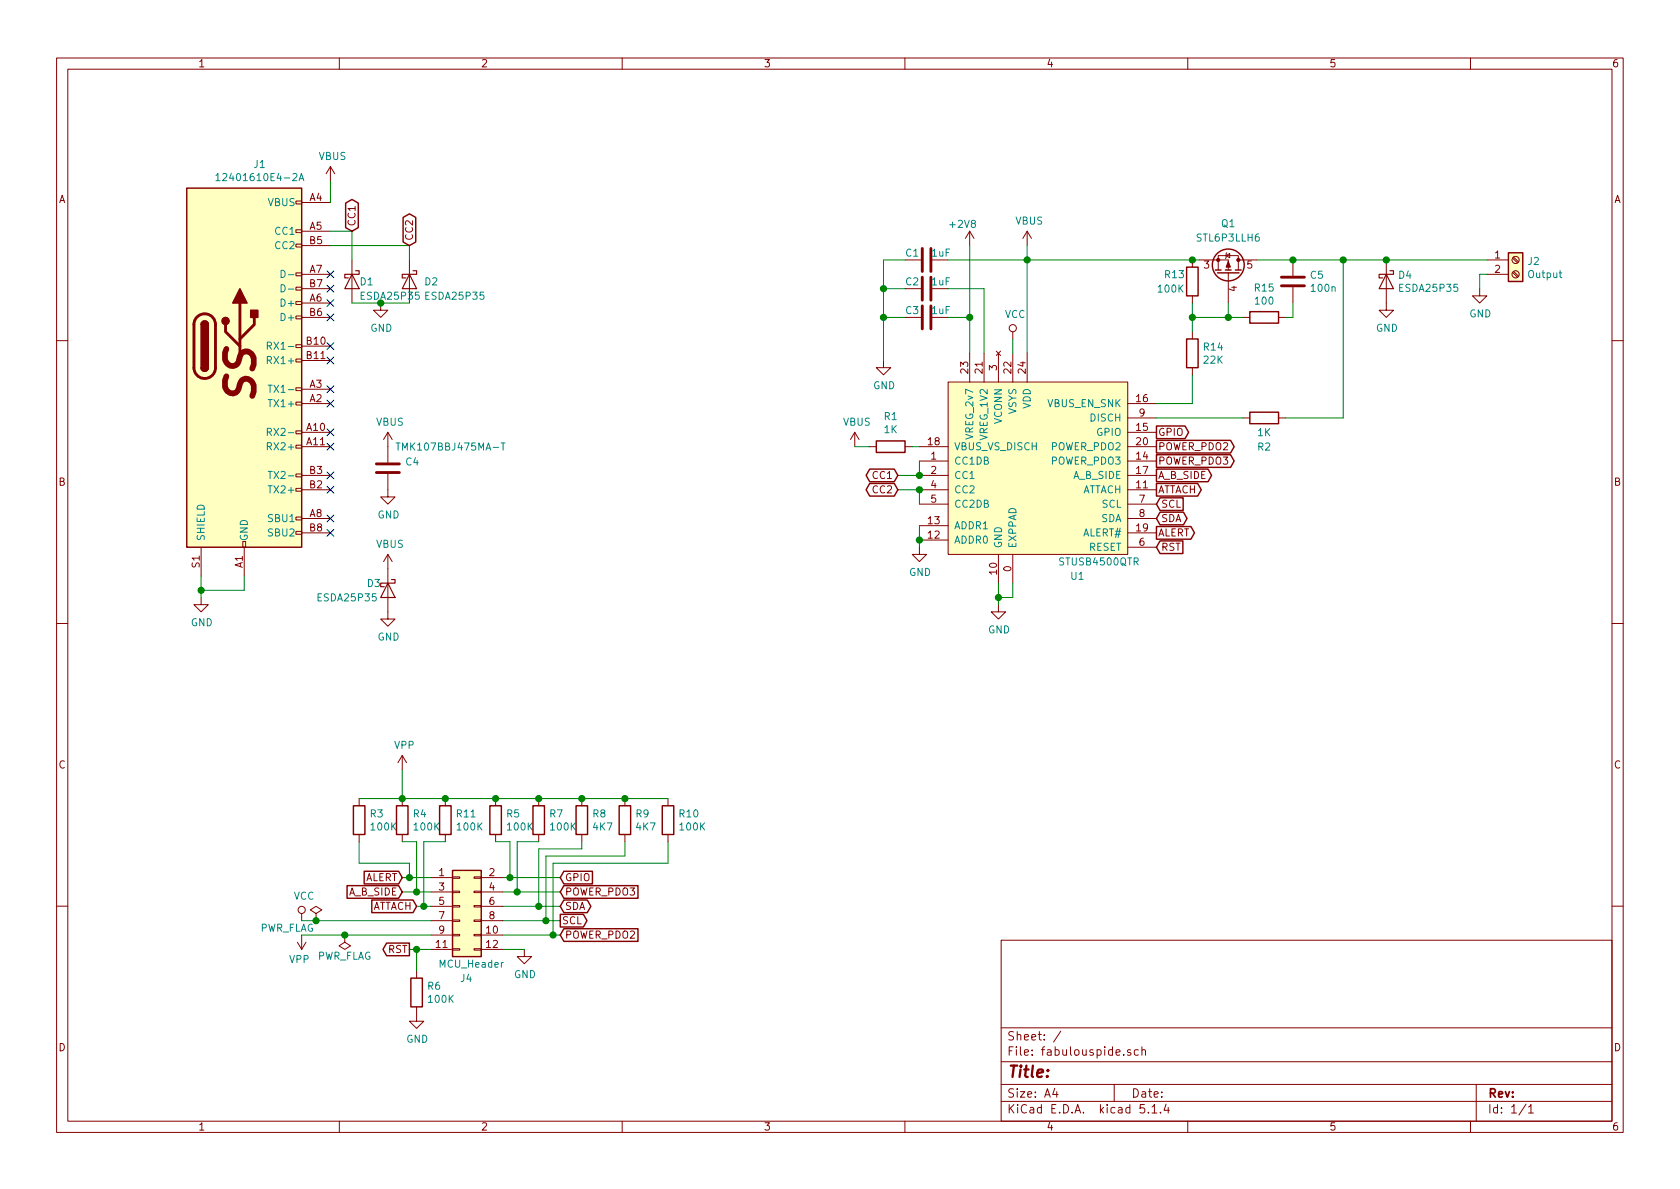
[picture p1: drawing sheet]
<svg xmlns="http://www.w3.org/2000/svg" width="297mm" height="210mm" viewBox="0 0 297 210" stroke-linecap="round" stroke-linejoin="round" font-family="sans-serif">
<g fill="none" stroke="#840000" stroke-width=".18">
<path d="M10 10.3h277v189.9h-277zM12 12.2h273v186.1h-273zM60 10.3v1.9M110 10.3v1.9M160 10.3v1.9M210 10.3v1.9M260 10.3v1.9M52.3 35.6h1v.5h-1zM53.3 35.8h5.1M58.4 29.5l-.7 1.2M58.4 29.5v2.5M58.4 29.5l.8 1.2"/>
<path d="M52.3 55.9h1v.5h-1zM52.3 53.3h1v.5h-1zM52.3 50.8h1v.5h-1zM52.3 48.3h1v.5h-1zM52.3 43.2h1v.5h-1zM52.3 40.6h1v.5h-1zM53.3 48.5h5.1M53.3 56.1h5.1M53.3 40.9h5.1M53.3 53.6h5.1M53.3 43.4h5.1M53.3 51h5.1"/>
<path d="M62.2 46v7.6M67.3 53.6v1.3h1.3l-1.3 1.2-1.3-1.2h1.3M72.4 46v7.6M160 46h2.8M171.4 40.9l-.7 1.3M171.4 40.9v2.5M171.4 40.9l.8 1.3M179.1 58.7v1.2M181.6 40.9l-.8 1.3M181.6 40.9v2.5M181.6 40.9l.8 1.3M210.8 46v1.2"/>
<path d="M210.8 52.3v1.3M210.8 58.7v1.2M212.1 46h5.1v1.7M216.8 45.2l.6-.4v.8zM216.9 44.7l-.1 .1v.8l-.1 .1M217.2 48.3v.2M217.2 48.5v5.1M218.9 46v-.8h-3.5v2.5M218.9 46v1.7M218.9 46h3.3M219.7 56.1h1.3M226.1 56.1h1.2"/>
<path d="M228.6 46v2.8M228.6 50.8v2.8M245.1 46v8.9h1.3l-1.3 1.2-1.3-1.2h1.3M261.6 51v1.3h1.3l-1.3 1.3-1.3-1.3h1.3M262.9 46h3.8M262.9 48.5h3.8M267.4 48.2l.9 .8M267.4 45.6l.9 .9M267.6 48l.9 .8M267.6 45.5l.9 .8M10 60.2h2M52.3 78.7h1v.5h-1z"/>
<path d="M52.3 76.2h1v.5h-1zM52.3 71.1h1v.5h-1zM52.3 68.6h1v.5h-1zM52.3 63.5h1v.5h-1zM52.3 61h1v.5h-1zM53.3 79h5.1M53.3 76.4h5.1M53.3 71.4h5.1M53.3 68.8h5.1M53.3 61.2h5.1M53.3 63.7h5.1M68.6 76.4v5.4"/>
<path d="M68.6 76.4l-.8 1.3M68.6 76.4l.7 1.3M151.1 76.4l-.7 1.3M151.1 76.4v2.6M151.1 76.4l.8 1.3M153.7 79h1.2M156.2 63.7v1.3h1.3l-1.3 1.3-1.3-1.3h1.3M160 79h1.3M162.6 79h5M167.6 67.6h31.8v30.4h-31.8zM171.4 62.5v5.1M174 62.5v5.1"/>
<path d="M176.1 62.1l.8 .8M176.5 62.5v5.1M176.9 62.1l-.8 .8M179.1 62.5v5.1M181.6 62.5v5.1M199.4 73.9h5.1M199.4 79h5.1M199.4 76.4h5.1M199.4 71.4h5.1M210.8 65v1.3M219.7 73.9h1.3M226.1 73.9h1.2"/>
<path d="M285 60.2h2M35.6 96.8v5M42.9 95.8h.5v1h-.5zM43.2 96.8v5M52.3 94h1v.5h-1zM52.3 91.4h1v.5h-1zM52.3 86.4h1v.5h-1zM52.3 83.8h1v.5h-1zM53.3 86.6h5.1M53.3 84.1h5.1M53.3 94.2h5.1M53.3 91.7h5.1"/>
<path d="M68.6 98v11.5h1.2l-1.2 1.2-1.3-1.2h1.3M68.6 83.8v4.1h1.2l-1.2 1.2-1.3-1.2h1.3M68.6 98l-.8 1.3M68.6 98l.7 1.3M162.6 96.8v1.2h1.2l-1.2 1.3-1.3-1.3h1.3M162.6 81.5h5M162.6 86.6h5M162.6 95.5h5M162.6 93h5M162.6 84.1h5M162.6 89.1h5M176.5 98v5.1"/>
<path d="M179.1 98v5.1M199.4 81.5h5.1M199.4 86.6h5.1M199.4 84.1h5.1M199.4 94.2h5.1M199.4 89.1h5.1M199.4 96.8h5.1M199.4 91.7h5.1M10 110.3h2M35.6 105.7v1.2h1.2l-1.2 1.3-1.3-1.3h1.3M176.5 106.9v1.3h1.3l-1.3 1.3-1.2-1.3h1.2M285 110.3h2"/>
<path d="M71.1 133.6l-.7 1.3M71.1 133.6v2.5M71.1 133.6l.8 1.3M63.5 141.2v1.3M63.5 147.6v1.2M71.1 141.2v1.3M71.1 147.6v1.2M76.2 155.2h3.8M76.2 157.7h3.8M78.7 141.2v1.3M78.7 147.6v1.2M80 157.6h1.3v.3h-1.3z"/>
<path d="M80 155.1h1.3v.2h-1.3zM83.8 157.6h1.3v.3h-1.3zM83.8 155.1h1.3v.2h-1.3zM85.1 155.2h3.8M85.1 157.7h3.8M87.6 141.2v1.3M87.6 147.6v1.2M95.2 141.2v1.3M95.2 147.6v1.2M102.9 141.2v1.3M102.9 147.6v1.2M110.5 141.2v1.3"/>
<path d="M110.5 147.6v1.2M118.1 141.2v1.3M118.1 147.6v1.2M10 160.2h2M52.6 166.6l.7 1.3M53.3 161.5v1.3M53.3 165.3v2.6M54.1 166.6l-.8 1.3M55.9 161.5l1-.6-1-.6-1 .6 1 .6v1.3M55.9 162.8h.1M61 165.3v1.3l1 .7-1 .6-1.1-.6 1.1-.7M61 165.3h.1"/>
<path d="M73.7 178v2.6h1.2l-1.2 1.3-1.3-1.3h1.3M73.7 171.7v1.3M76.2 165.3h3.8M76.2 167.9h3.8M76.2 160.3h3.8M76.2 162.8h3.8M80 165.2h1.3v.3h-1.3zM80 167.8h1.3v.2h-1.3zM80 162.7h1.3v.2h-1.3zM80 160.1h1.3v.3h-1.3zM83.8 165.2h1.3v.3h-1.3zM83.8 167.8h1.3v.2h-1.3z"/>
<path d="M83.8 162.7h1.3v.2h-1.3zM83.8 160.1h1.3v.3h-1.3zM85.1 165.3h3.8M85.1 167.9h3.8M85.1 160.3h3.8M85.1 162.8h3.8M92.7 167.9v1.3h1.3l-1.3 1.2-1.3-1.2h1.3M177 166.3h108v32h-108zM285 160.2h2M60 198.3v1.9M110 198.3v1.9M160 198.3v1.9"/>
<path d="M177 194.8h108M177 191.8h108M177 187.8h108M177 181.8h108M186.5 192.5l-.4 1h1M186.8 193v1M187.6 182.3l-1.3 2M197 191.8v3M199.9 185.7l-.4-.1-.2 .2 .1 .2 .5 .2v.3h-.6M201.3 185.7l-.5-.1-.2 .3v.6l.2 .1 .5-.1M201.9 185.7l.2-.1 .4 .1v.9M201.9 185.1v1.5"/>
<path d="M202.3 195.3h-.7l-.1 .7 .3-.1 .5 .1 .1 .2-.1 .5-.2 .1-.6-.1M203 196.7v.1M203.7 195.8l.4-.5v1.5M203.7 196.8h.8M205.2 196.7v.1M206.2 195.2l-.4 1.1h1M206.6 195.8v1M210 198.3v1.9M260 198.3v1.9M261 191.8v6.5M269.8 195.2l-1.2 2M270.3 195.8l.4-.5v1.5"/>
<path d="M270.3 196.8h.8"/>
<circle cx="179.1" cy="58" r=".63"/>
<circle cx="268" cy="46" r=".63"/>
<circle cx="268" cy="48.5" r=".63"/>
<circle cx="53.3" cy="160.9" r=".63"/>
</g>
<g fill="none" stroke="#840000" stroke-width=".25">
<path d="M33 33.3h20.3v63.5h-20.3zM61.1 35.9l1.1-.6 1.1 .6v4.4l-1.1 .6-1.1-.6zM71.3 38.4l1.1-.6 1.1 .6v4.4l-1.1 .6-1.1-.6zM35.6 57.4a.63 .63 0 0 1 .6-.6 .63 .63 0 0 1 .6 .6M209.8 47.2h2v5.1h-2zM209.8 59.9h2v5.1h-2zM214.9 47.7h1M215.3 48.3h3.8M216.7 47.7h1M218.4 47.7h1.1M221 55.1h5.1v2h-5.1zM266.7 44.7h2.5v5.1h-2.5z"/>
<path d="M35.6 65a.63 .63 0 0 0 .6 .7 .63 .63 0 0 0 .6-.7M154.9 78h5.1v2h-5.1zM204.5 77.9h13.1l.6 1.1-.6 1.1h-13.1zM204.5 75.3h5l.7 1.1-.7 1.2h-5zM221 72.9h5.1v2h-5.1zM153.8 85.5h4.3l.6 1.1-.6 1.1h-4.3l-.7-1.1zM153.8 83h4.3l.6 1.1-.6 1.1h-4.3l-.7-1.1zM204.5 80.4h13.1l.6 1.1-.6 1.1h-13.1zM204.5 83h9.1l.6 1.1-.6 1.1h-9.1zM204.5 85.5h7.3l.6 1.1-.6 1.1h-7.3zM204.5 93.1h6.1l.6 1.1-.6 1.1h-6.1zM205.1 90.6h4.1l.7 1.1-.7 1.1h-4.1l-.6-1.1z"/>
<path d="M205.1 88h4.1v2.3h-4.1l-.6-1.2zM205.1 95.7h4v2.2h-4l-.6-1.1zM61.4 156.6h9.1l.6 1.1-.6 1.1h-9.1zM62.5 142.5h2v5.1h-2zM64.4 154.1h6.1l.6 1.1-.6 1.1h-6.1zM65.7 159.2h7.3l.7 1.1-.7 1.1h-7.3zM70.1 142.5h2v5.1h-2zM77.7 142.5h2.1v5.1h-2.1zM80 153.9h5.1v15.3h-5.1zM86.6 142.5h2v5.1h-2zM94.2 142.5h2.1v5.1h-2.1zM99.7 159.2h4.1l.7 1.1-.7 1.1h-4.1l-.6-1.1z"/>
<path d="M99.7 156.6h13.1v2.2h-13.1l-.6-1.1zM99.7 154.1h5v2.2h-5l-.6-1.1zM101.9 142.5h2v5.1h-2zM109.5 142.5h2v5.1h-2zM117.1 142.5h2v5.1h-2zM68.4 166.8h4v2.2h-4l-.7-1.1zM72.6 173h2.1v5h-2.1zM99.1 161.7h4l.7 1.1-.7 1.1h-4zM99.7 164.2h13.1v2.3h-13.1l-.6-1.2z"/>
<circle cx="217.2" cy="46.9" r="2.82"/>
</g>
<g fill="#840000" stroke="#840000" stroke-width=".18">
<path d="M217.2 46.2l.4 1h-.8z"/>
<circle cx="215.4" cy="46" r=".28"/>
<circle cx="218.9" cy="46" r=".28"/>
</g>
<g fill="none" stroke="#840000" stroke-width=".51">
<path d="M34.8 56.1a1.89 1.89 0 0 1 2.1-.5 1.89 1.89 0 0 1 1.2 1.8v7.6a1.9 1.9 0 0 1-1.9 1.9 1.9 1.9 0 0 1-1.9-1.9v-7.8l.1-.5zM39.9 57.4v1.3l2.5 2.5M42.4 53.6v8.9M45 56.1v1.3l-2.6 2.5M163.1 43.9v4.1M163.1 49v4.1M163.1 54.1v4.1M164.6 43.9v4.1M164.6 49v4.1M164.6 54.1v4.1M226.6 50.5h4M226.6 49h4"/>
<path d="M66.5 83.6h4.1M66.5 82h4.1"/>
</g>
<g fill="none" stroke="#008484" stroke-width=".18">
<path d="M38.2 31l.3-.3v1.2M38.2 31.9h.7M52.9 31.9l.4-1.2 .4 1.2M53 31.6h.6M49.7 47.8a.64 .64 0 0 1 .7 .6 .64 .64 0 0 1-.7 .7zM49.7 50.3a.64 .64 0 0 1 .7 .7 .64 .64 0 0 1-.7 .6zM51 48.6h.9M51 51.1h.9M47.3 76.4l.6-.1 .1-.1-.1-.3-.1-.2h-.5v1.3M47.3 78.9h.6l.1-.2-.1-.3-.1-.1h-.5v1.2M47.3 61.2l.6-.1 .1-.2-.1-.3-.1-.1h-.5v1.3M47.3 63.7l.6-.1 .1-.1-.1-.3-.1-.2h-.5v1.3"/>
<path d="M47.4 70.7h.7M47.4 68.1h.7M47.6 76.4l.4 .6M47.6 61.2l.4 .6M47.8 68.1v1.3M70 78.3h.7M88.6 78.3h.7M89 78.3v1.3M47.4 85.9h.7M47.4 83.4h.7M47.8 83.4v1.2"/>
</g>
<path d="M62.2 48.5l1.3 2.5h-2.5zM62.9 47.9h.6v.6h-2.5v.6h.6M72.4 48.5l1.3 2.5h-2.6zM73 47.9h.7v.6h-2.6v.6h.7M245.1 48.5l1.3 2.5h-2.6zM245.7 47.9h.7v.6h-2.6v.6h.7M68.6 103.1l1.2 2.6h-2.5zM69.2 102.5h.6v.6h-2.5v.7h.6" fill="none" stroke="#840000" stroke-width=".2"/>
<g fill="#ffffc2" stroke="#ffffc2" stroke-width=".18">
<path d="M80 153.9h5.1v15.3h-5.1z"/>
<path d="M266.7 44.7h2.5v5.1h-2.5z"/>
<path d="M167.6 67.6h31.8v30.4h-31.8z"/>
<path d="M33 33.3h20.3v63.5h-20.3z"/>
</g>
<g fill="#840000" stroke="#840000" stroke-width=".25">
<path d="M35.6 65h1.2a.63 .63 0 0 1-.6 .7 .63 .63 0 0 1-.6-.7z"/>
<path d="M35.7 56.9a.63 .63 0 0 1 .7-.1 .63 .63 0 0 1 .4 .6h-1.2z"/>
<path d="M35.6 57.4h1.2v7.6h-1.2z"/>
<path d="M44.3 54.9h1.3v1.2h-1.3z"/>
<path d="M42.4 51l1.3 2.6h-2.6z"/>
<circle cx="39.9" cy="56.8" r=".63"/>
</g>
<g fill="none" stroke="#008400" stroke-width=".18">
<path d="M58.4 32v3.8M58.4 43.4h14v2.6M58.4 40.9h3.8v5.1M62.2 53.6h10.2M156.2 56.1h3.8M156.2 51h3.8M160 46h-3.8v17.7M167.6 56.1h3.8M167.6 46h44.5M167.6 51h6.4v11.5M171.4 43.4v19.1M179.1 59.9v2.6"/>
<path d="M181.6 43.4v19.1M210.8 56.1h8.9M210.8 53.6v5.1M217.2 53.6v2.5M222.2 46h40.7M228.6 53.6v2.5h-1.3M237.5 46v27.9h-10.2M262.9 48.5h-1.3v2.5M151.1 79h2.6M161.3 79h1.3M204.5 73.9h15.2M210.8 66.3v5.1h-6.3"/>
<path d="M158.7 86.6h3.9v2.5M162.6 81.5v2.6h-3.9M162.6 93v3.8M35.6 101.8v3.9M43.2 101.8v2.6h-7.6M176.5 103.1v3.8M179.1 103.1v2.6h-2.6M71.1 136.1v5.1M63.5 148.8v3.8h8.9v2.6M63.5 141.2h54.6M71.1 155.2h5.1M71.1 157.7h5.1"/>
<path d="M71.1 148.8h2.6v8.9M78.7 148.8h-3.8v11.5M87.6 148.8h2.6v6.4M88.9 155.2h10.2M88.9 157.7h10.2M95.2 148.8h-3.8v8.9M102.9 148.8v1.3h-7.7v10.2M110.5 148.8v2.6h-14v11.4M118.1 148.8v3.8h-20.3v12.7M53.3 162.8h22.9M53.3 165.3h22.9M72.4 167.9h3.8"/>
<path d="M73.7 160.3h2.5M73.7 167.9v3.8M88.9 162.8h10.2M88.9 160.3h10.2M88.9 165.3h10.2M88.9 167.9h3.8"/>
</g>
<g fill="#008400" stroke="#008400" stroke-width=".25">
<circle cx="55.9" cy="162.8" r=".51"/>
<circle cx="74.9" cy="160.3" r=".51"/>
<circle cx="61" cy="165.3" r=".51"/>
<circle cx="78.7" cy="141.2" r=".51"/>
<circle cx="162.6" cy="95.5" r=".51"/>
<circle cx="73.7" cy="157.7" r=".51"/>
<circle cx="156.2" cy="51" r=".51"/>
<circle cx="73.7" cy="167.9" r=".51"/>
<circle cx="72.4" cy="155.2" r=".51"/>
<circle cx="91.4" cy="157.7" r=".51"/>
<circle cx="35.6" cy="104.4" r=".51"/>
<circle cx="176.5" cy="105.7" r=".51"/>
<circle cx="162.6" cy="84.1" r=".51"/>
<circle cx="162.6" cy="86.6" r=".51"/>
<circle cx="71.1" cy="141.2" r=".51"/>
<circle cx="87.6" cy="141.2" r=".51"/>
<circle cx="95.3" cy="141.2" r=".51"/>
<circle cx="171.5" cy="56.1" r=".51"/>
<circle cx="67.3" cy="53.6" r=".51"/>
<circle cx="181.6" cy="46" r=".51"/>
<circle cx="210.8" cy="46" r=".51"/>
<circle cx="210.8" cy="56.1" r=".51"/>
<circle cx="95.3" cy="160.3" r=".51"/>
<circle cx="217.2" cy="56.1" r=".51"/>
<circle cx="90.2" cy="155.2" r=".51"/>
<circle cx="96.5" cy="162.8" r=".51"/>
<circle cx="97.8" cy="165.3" r=".51"/>
<circle cx="110.5" cy="141.2" r=".51"/>
<circle cx="102.9" cy="141.2" r=".51"/>
<circle cx="156.2" cy="56.1" r=".51"/>
<circle cx="228.6" cy="46" r=".51"/>
<circle cx="237.5" cy="46" r=".51"/>
<circle cx="245.1" cy="46" r=".51"/>
</g>
<g fill="none" stroke="#000084" stroke-width=".18">
<path d="M57.8 53l1.2 1.2M57.8 55.5l1.2 1.2M57.8 50.4l1.2 1.3M57.8 47.9l1.2 1.2M59 53l-1.2 1.2M59 55.5l-1.2 1.2M59 50.4l-1.2 1.3M59 47.9l-1.2 1.2M57.8 63.1l1.2 1.3M57.8 78.4l1.2 1.2M57.8 75.8l1.2 1.3M57.8 70.8l1.2 1.2"/>
<path d="M57.8 68.2l1.2 1.2M57.8 60.6l1.2 1.2M59 63.1l-1.2 1.3M59 78.4l-1.2 1.2M59 75.8l-1.2 1.3M59 70.8l-1.2 1.2M59 68.2l-1.2 1.2M59 60.6l-1.2 1.2M57.8 93.6l1.2 1.2M57.8 91.1l1.2 1.2M57.8 86l1.2 1.2M57.8 83.5l1.2 1.2"/>
<path d="M59 93.6l-1.2 1.2M59 91.1l-1.2 1.2M59 86l-1.2 1.2M59 83.5l-1.2 1.2"/>
</g>
<text font-size="7.1" fill="#840000" x="45.1" y="70.4" transform="rotate(-90 45.1 70.4)">SS</text>
<text font-size="2.8" fill="#840000" x="178" y="190.5">Title:</text>
<g font-size="2.1" fill="#840000">
<text x="178" y="184">Sheet: /</text>
<text x="178" y="186.7">File: fabulouspide.sch</text>
<text x="178" y="196.9">KiCad E.D.A. kicad 5.1.4</text>
<text x="178" y="194.1">Size: A4</text>
<text x="200" y="194.1">Date:</text>
<text x="263" y="194.1">Rev:</text>
<text x="263" y="196.9">Id: 1/1</text>
</g>
<g font-size="1.8" fill="#840000">
<text x="35" y="11.9">1</text>
<text x="85" y="11.9">2</text>
<text x="135" y="11.9">3</text>
<text x="185" y="11.9">4</text>
<text x="235" y="11.9">5</text>
<text x="285" y="11.9">6</text>
<text x="10.4" y="35.9">A</text>
<text x="54.8" y="35.6">A4</text>
<text x="285.4" y="35.9">A</text>
<text x="54.8" y="40.6">A5</text>
<text x="62.9" y="40.1" transform="rotate(-90 62.9 40.1)">CC1</text>
<text x="54.8" y="43.2">B5</text>
<text x="73" y="42.6" transform="rotate(-90 73 42.6)">CC2</text>
<text x="212.9" y="47.5">3</text>
<text x="220.5" y="47.5">5</text>
<text x="264.3" y="45.7">1</text>
<text x="54.8" y="53.3">A6</text>
<text x="54.8" y="48.3">A7</text>
<text x="54.8" y="50.8">B7</text>
<text x="218.7" y="51.5" transform="rotate(-90 218.7 51.5)">4</text>
<text x="264.3" y="48.3">2</text>
<text x="54.8" y="55.9">B6</text>
<text x="54.3" y="61">B10</text>
<text x="54.3" y="63.5">B11</text>
<text x="171.2" y="66" transform="rotate(-90 171.2 66)">23</text>
<text x="173.7" y="66" transform="rotate(-90 173.7 66)">21</text>
<text x="176.3" y="65.5" transform="rotate(-90 176.3 65.5)">3</text>
<text x="178.8" y="66" transform="rotate(-90 178.8 66)">22</text>
<text x="181.4" y="66" transform="rotate(-90 181.4 66)">24</text>
<text x="54.8" y="71.1">A2</text>
<text x="54.8" y="68.6">A3</text>
<text x="201" y="71.1">16</text>
<text x="54.3" y="76.2">A10</text>
<text x="201" y="76.2">15</text>
<text x="201.4" y="73.7">9</text>
<text x="204.7" y="77.1">GPIO</text>
<text x="54.3" y="78.7">A11</text>
<text x="54.8" y="83.8">B3</text>
<text x="164.1" y="78.7">18</text>
<text x="164.6" y="81.3">1</text>
<text x="164.6" y="83.8">2</text>
<text x="201" y="81.3">14</text>
<text x="201" y="83.8">17</text>
<text x="201" y="78.7">20</text>
<text x="204.7" y="82.2">POWER_PDO3</text>
<text x="204.7" y="79.6">POWER_PDO2</text>
<text x="10.4" y="85.9">B</text>
<text x="54.8" y="86.4">B2</text>
<text x="154.4" y="87.2">CC2</text>
<text x="154.4" y="84.7">CC1</text>
<text x="164.6" y="86.4">4</text>
<text x="164.6" y="88.9">5</text>
<text x="201" y="86.4">11</text>
<text x="201.4" y="88.9">7</text>
<text x="204.7" y="84.7">A_B_SIDE</text>
<text x="204.7" y="87.2">ATTACH</text>
<text x="205.3" y="89.8">SCL</text>
<text x="285.4" y="85.9">B</text>
<text x="54.8" y="91.4">A8</text>
<text x="54.8" y="94">B8</text>
<text x="164.1" y="95.2">12</text>
<text x="164.1" y="92.7">13</text>
<text x="201" y="94">19</text>
<text x="201.4" y="91.4">8</text>
<text x="204.7" y="94.9">ALERT</text>
<text x="205.3" y="92.3">SDA</text>
<text x="35.3" y="100.4" transform="rotate(-90 35.3 100.4)">S1</text>
<text x="42.9" y="100.4" transform="rotate(-90 42.9 100.4)">A1</text>
<text x="176.3" y="101.5" transform="rotate(-90 176.3 101.5)">10</text>
<text x="178.8" y="101.1" transform="rotate(-90 178.8 101.1)">0</text>
<text x="201.4" y="96.5">6</text>
<text x="205.3" y="97.4">RST</text>
<text x="10.4" y="135.9">C</text>
<text x="285.4" y="135.9">C</text>
<text x="64.4" y="155.8">ALERT</text>
<text x="77.6" y="154.9">1</text>
<text x="86.5" y="154.9">2</text>
<text x="99.8" y="155.8">GPIO</text>
<text x="61.7" y="158.4">A_B_SIDE</text>
<text x="65.6" y="160.9">ATTACH</text>
<text x="77.6" y="157.5">3</text>
<text x="77.6" y="160">5</text>
<text x="86.5" y="157.5">4</text>
<text x="86.5" y="160">6</text>
<text x="99.8" y="160.9">SDA</text>
<text x="99.8" y="158.4">POWER_PDO3</text>
<text x="77.1" y="167.6">11</text>
<text x="77.6" y="162.6">7</text>
<text x="77.6" y="165.1">9</text>
<text x="86" y="165.1">10</text>
<text x="86" y="167.6">12</text>
<text x="86.5" y="162.6">8</text>
<text x="99.3" y="163.4">SCL</text>
<text x="99.8" y="166">POWER_PDO2</text>
<text x="68.6" y="168.5">RST</text>
<text x="10.4" y="185.9">D</text>
<text x="285.4" y="185.9">D</text>
<text x="35" y="199.9">1</text>
<text x="85" y="199.9">2</text>
<text x="135" y="199.9">3</text>
<text x="185" y="199.9">4</text>
<text x="235" y="199.9">5</text>
<text x="285" y="199.9">6</text>
</g>
<g font-size="1.8" fill="#008484">
<text x="44.9" y="29.7">J1</text>
<text x="56.4" y="28.3">VBUS</text>
<text x="39.5" y="32">12401610E4-2A</text>
<text x="47.4" y="36.4">VBUS</text>
<text x="48.8" y="41.5">CC1</text>
<text x="168.1" y="40.3">+2V8</text>
<text x="179.6" y="39.7">VBUS</text>
<text x="216" y="40.2">Q1</text>
<text x="48.8" y="44.1">CC2</text>
<text x="160.2" y="45.4">C1</text>
<text x="164.8" y="45.4">1uF</text>
<text x="211.7" y="42.7">STL6P3LLH6</text>
<text x="270.2" y="46.9">J2</text>
<text x="63.7" y="50.5">D1</text>
<text x="64" y="53">ESDA25P35</text>
<text x="75.1" y="50.5">D2</text>
<text x="75.4" y="53">ESDA25P35</text>
<text x="160.2" y="50.5">C2</text>
<text x="164.8" y="50.5">1uF</text>
<text x="204.9" y="51.7">100K</text>
<text x="206" y="49.2">R13</text>
<text x="221.9" y="51.6">R15</text>
<text x="222" y="53.9">100</text>
<text x="231.7" y="49.3">C5</text>
<text x="232" y="51.6">100n</text>
<text x="247.3" y="49.3">D4</text>
<text x="247.6" y="51.6">ESDA25P35</text>
<text x="270.3" y="49.2">Output</text>
<text x="50" y="54.2">D+</text>
<text x="50" y="56.8">D+</text>
<text x="65.5" y="58.7">GND</text>
<text x="160.2" y="55.5">C3</text>
<text x="164.8" y="55.5">1uF</text>
<text x="177.6" y="56.2">VCC</text>
<text x="243.3" y="58.7">GND</text>
<text x="259.8" y="56.1">GND</text>
<text x="47.9" y="64.4">RX1+</text>
<text x="48.3" y="61.8">RX1-</text>
<text x="212.9" y="62">R14</text>
<text x="212.9" y="64.3">22K</text>
<text x="48.5" y="69.5">TX1-</text>
<text x="154.4" y="68.8">GND</text>
<text x="48.1" y="72">TX1+</text>
<text x="48.3" y="77.1">RX2-</text>
<text x="66.5" y="75.3">VBUS</text>
<text x="149.1" y="75.3">VBUS</text>
<text x="156.4" y="74.3">R1</text>
<text x="156.4" y="76.6">1K</text>
<text x="172.1" y="77.5" transform="rotate(-90 172.1 77.5)">VREG_2v7</text>
<text x="174.6" y="77.7" transform="rotate(-90 174.6 77.7)">VREG_1V2</text>
<text x="177.2" y="74.9" transform="rotate(-90 177.2 74.9)">VCONN</text>
<text x="179.7" y="73.3" transform="rotate(-90 179.7 73.3)">VSYS</text>
<text x="182.2" y="72.3" transform="rotate(-90 182.2 72.3)">VDD</text>
<text x="185.3" y="72">VBUS_EN_SNK</text>
<text x="192.9" y="74.5">DISCH</text>
<text x="194" y="77.1">GPIO</text>
<text x="222.4" y="77.1">1K</text>
<text x="47.9" y="79.6">RX2+</text>
<text x="70.8" y="79.7">TMK107BBJ475MA-T</text>
<text x="71.8" y="82.3">C4</text>
<text x="168.7" y="82.2">CC1DB</text>
<text x="168.7" y="79.6">VBUS_VS_DISCH</text>
<text x="185.9" y="82.2">POWER_PDO3</text>
<text x="185.9" y="79.6">POWER_PDO2</text>
<text x="222.4" y="79.7">R2</text>
<text x="48.1" y="87.2">TX2+</text>
<text x="48.5" y="84.7">TX2-</text>
<text x="168.7" y="84.7">CC1</text>
<text x="168.7" y="87.2">CC2</text>
<text x="168.7" y="89.8">CC2DB</text>
<text x="189.7" y="84.7">A_B_SIDE</text>
<text x="191.1" y="87.2">ATTACH</text>
<text x="194.8" y="89.8">SCL</text>
<text x="36.2" y="95.8" transform="rotate(-90 36.2 95.8)">SHIELD</text>
<text x="43.8" y="95.8" transform="rotate(-90 43.8 95.8)">GND</text>
<text x="47.6" y="92.3">SBU1</text>
<text x="47.6" y="94.9">SBU2</text>
<text x="66.8" y="91.7">GND</text>
<text x="168.7" y="93.6">ADDR1</text>
<text x="191.5" y="94.9">ALERT#</text>
<text x="194.6" y="92.3">SDA</text>
<text x="66.5" y="96.9">VBUS</text>
<text x="160.7" y="101.8">GND</text>
<text x="168.7" y="96.1">ADDR0</text>
<text x="177.2" y="97" transform="rotate(-90 177.2 97)">GND</text>
<text x="179.7" y="97" transform="rotate(-90 179.7 97)">EXPPAD</text>
<text x="187.5" y="100">STUSB4500QTR</text>
<text x="192.5" y="97.4">RESET</text>
<text x="56.4" y="106.3">ESDA25P35</text>
<text x="65" y="103.8">D3</text>
<text x="189.4" y="102.5">U1</text>
<text x="33.7" y="110.7">GND</text>
<text x="66.8" y="113.3">GND</text>
<text x="174.7" y="112">GND</text>
<text x="69.7" y="132.4">VPP</text>
<text x="65.5" y="144.5">R3</text>
<text x="65.7" y="146.9">100K</text>
<text x="73.1" y="144.5">R4</text>
<text x="73.3" y="146.9">100K</text>
<text x="80.8" y="144.5">R11</text>
<text x="80.9" y="146.9">100K</text>
<text x="89.6" y="144.5">R5</text>
<text x="89.8" y="146.9">100K</text>
<text x="97.2" y="144.5">R7</text>
<text x="97.4" y="146.9">100K</text>
<text x="104.9" y="144.5">R8</text>
<text x="104.9" y="146.9">4K7</text>
<text x="112.5" y="144.5">R9</text>
<text x="112.5" y="146.9">4K7</text>
<text x="120.2" y="144.5">R10</text>
<text x="120.3" y="146.9">100K</text>
<text x="51.9" y="159.1">VCC</text>
<text x="45.8" y="164.8">PWR_FLAG</text>
<text x="51.2" y="170.3">VPP</text>
<text x="56" y="169.7">PWR_FLAG</text>
<text x="77.9" y="171.1">MCU_Header</text>
<text x="81.5" y="173.7">J4</text>
<text x="90.9" y="173">GND</text>
<text x="75.6" y="175">R6</text>
<text x="75.8" y="177.3">100K</text>
<text x="71.8" y="184.4">GND</text>
</g>
</svg>
